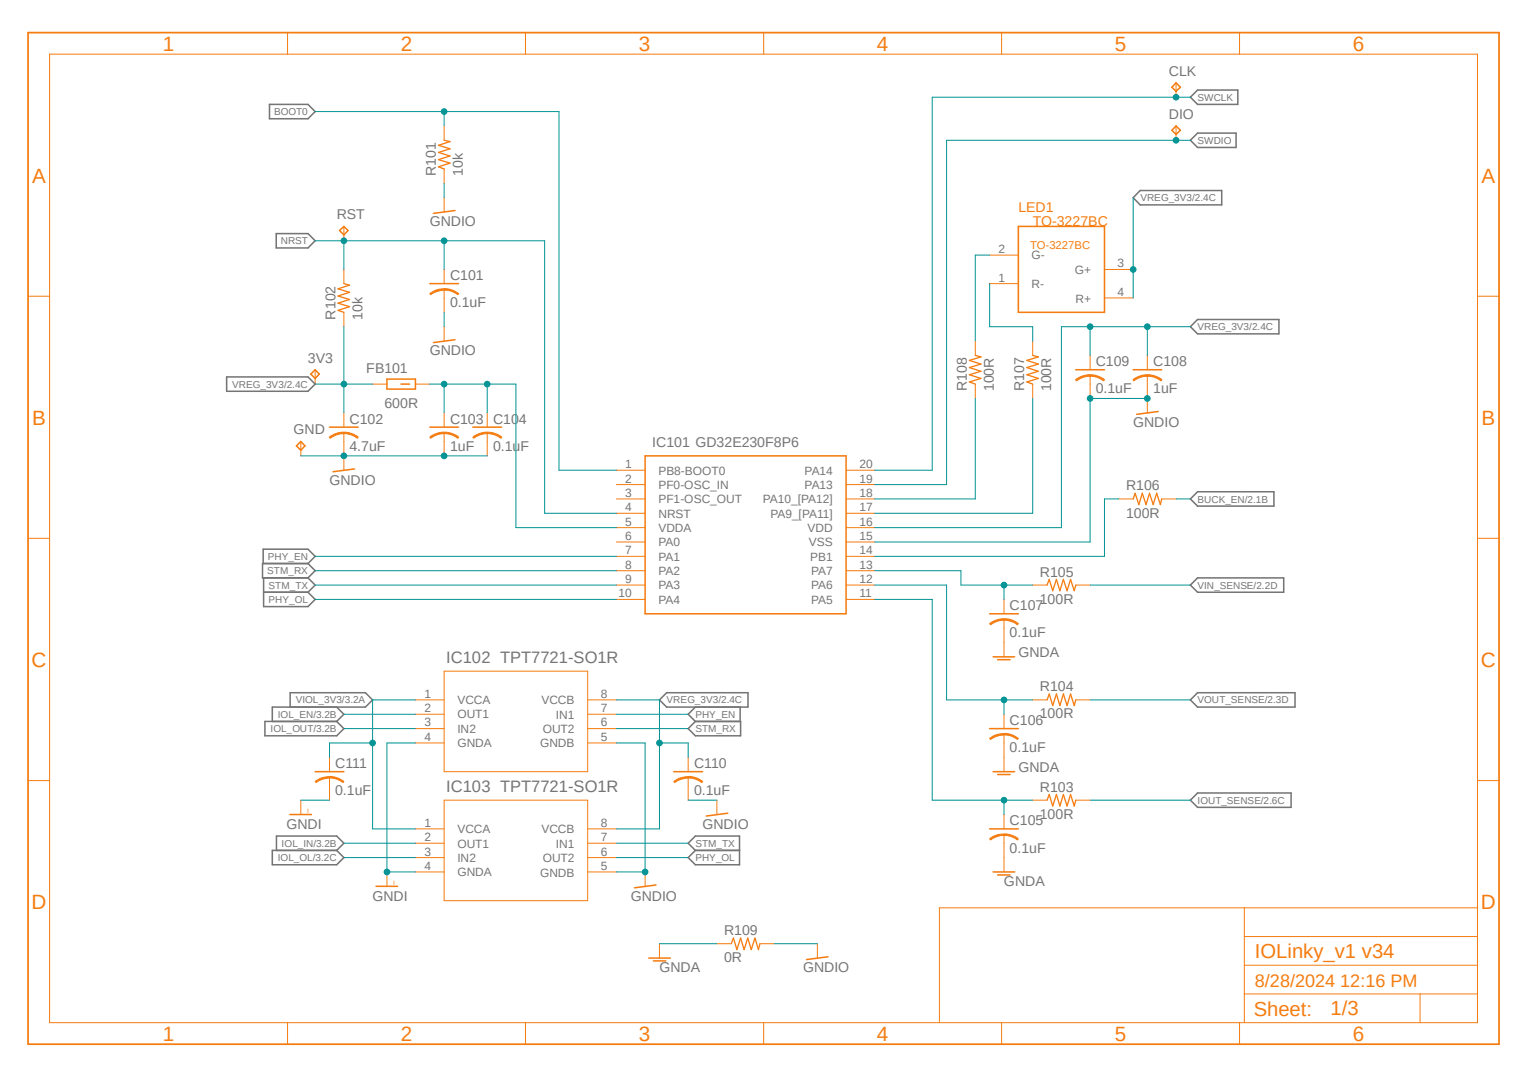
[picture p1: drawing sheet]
<svg xmlns="http://www.w3.org/2000/svg" width="297mm" height="210mm" viewBox="0 0 297 210" stroke-linecap="round" stroke-linejoin="round" font-family="sans-serif">
<path d="M4.9 6l287.2 197.9M292.1 6l-287.2 197.9" fill="none" stroke="#fff" stroke-width=".19"/>
<g fill="none" stroke="#757575" stroke-width=".3">
<path d="M231.7 18.9l1.4-1.4h7.8v2.8h-7.8zM52.5 20.3h7.4l1.4 1.4-1.4 1.4h-7.4zM221.9 37.1h15.9v2.8h-15.9l-1.3-1.4zM231.7 27.3l1.4-1.4h7.5v2.8h-7.5zM53.8 45.5h6.1l1.4 1.4-1.4 1.4h-6.1zM44.1 73.4h15.8l1.4 1.4-1.4 1.4h-15.8zM231.7 63.6l1.4-1.4h15.8v2.8h-15.8zM231.7 97.1l1.4-1.4h14.8v2.8h-14.8zM51.2 109.7v-2.8h8.7l1.4 1.4-1.4 1.4M51.3 115.3h8.6M51.3 112.5v5.6h8.6l1.4-1.4-1.4-1.4M59.9 112.5l1.4 1.4-1.4 1.4"/>
<path d="M59.9 109.7h-8.8v2.8h8.8M59.9 109.7l1.4 1.4-1.4 1.4M231.7 113.9l1.4-1.4h16.8v2.8h-16.8zM56.5 137.6v-2.8h14.6l1.4 1.4-1.4 1.4h-18.1v2.8M65.5 137.6l1.4 1.4-1.4 1.4M129.8 134.8h15.8v2.8h-15.8l-1.4-1.4zM135.3 137.6l-1.4 1.4 1.4 1.4M144.1 137.6v2.8M231.7 136.2l1.4-1.4h19v2.8h-19zM51.6 140.4h13.9l1.4 1.4-1.4 1.4h-13.9zM135.3 140.4h8.8v2.8h-8.8l-1.4-1.4zM231.7 155.7l1.4-1.4h18.2v2.8h-18.2z"/>
<path d="M53 165.5h12.5l1.4 1.4-1.4 1.4h-12.5zM53.8 165.5v-2.8h11.7l1.4 1.4-1.4 1.4M135.3 162.7h8.6v5.6h-8.6l-1.4-1.4 1.4-1.4-1.4-1.4zM135.3 165.5h8.6"/>
</g>
<g fill="none" stroke="#f57c10" stroke-width=".19">
<path d="M9.7 10.5h277.9v188.6h-277.9zM56 6.3v4.2M102.3 6.3v4.2M148.6 6.3v4.2M194.9 6.3v4.2M241.3 6.3v4.2M86.4 24.5v2.8M86.4 32.9v2.8M5.5 57.7h4.2M86.4 56.3v1.7M287.6 57.7h4.2M72.5 74.8h2.8"/>
<path d="M80.9 74.8h2.8M120 91.5h5.6M120 94.3h5.6M120 97.1h5.6M120 99.9h5.6M164.7 91.5h5.6M164.7 94.3h5.6M164.7 97.1h5.6M164.7 99.9h5.6M5.5 104.8h4.2M120 102.7h5.6M120 105.5h5.6"/>
<path d="M120 108.3h5.6M120 111.1h5.6M120 113.9h5.6M120 116.7h5.6M164.7 102.7h5.6M164.7 105.5h5.6M164.7 108.3h5.6M164.7 111.1h5.6M164.7 113.9h5.6M164.7 116.7h5.6M287.6 104.8h4.2M5.5 151.9h4.2"/>
<path d="M287.6 151.9h4.2M242.2 176.7v22.4M287.6 176.7h-104.8v22.4M56 199.1v4.1M102.3 199.1v4.1M148.6 199.1v4.1M194.9 199.1v4.1M241.3 199.1v4.1M242.2 193.5h45.4M242.2 187.9h45.4M242.2 182.3h45.4M276.4 193.5v5.6"/>
</g>
<path d="M5.5 6.3h286.3v196.9h-286.3z" fill="none" stroke="#f57c10" stroke-width=".34"/>
<path d="M83.7 55.2h5.5M75.3 73.8h5.6v1.9h-5.6zM78.1 74.8h1.6M125.6 88.7h39.1v30.8h-39.1z" fill="none" stroke="#f57c10" stroke-width=".3"/>
<path d="M86.4 27.3l1.2 .3-2.3 .7 2.3 .7-2.3 .7 2.3 .7-2.3 .7 2.3 .6-2.3 .8 1.1 .4" fill="none" stroke="#f57c10" stroke-width=".25"/>
<path d="M86.4 56.2a4.3 4.3 0 0 1 2.9 1l-.2 .2a4 4 0 0 0-2.7-.9z" fill-rule="evenodd" fill="#f57c10"/>
<path d="M86.4 56.2a4.3 4.3 0 0 1 2.9 1l-.2 .2a4 4 0 0 0-2.7-.9z" fill="none" stroke="#f57c10" stroke-width=".19"/>
<path d="M83.7 57.2a4.1 4.1 0 0 1 2.7-1v.3a5 5 0 0 0-2.6 .9z" fill-rule="evenodd" fill="#f57c10"/>
<path d="M66.9 52.5v2.7M83.7 57.2a4.1 4.1 0 0 1 2.7-1v.3a5 5 0 0 0-2.6 .9zM86.4 52.5v2.7M86.4 58v2.8M66.9 60.8v2.8M66.9 84.3v1.6" fill="none" stroke="#f57c10" stroke-width=".19"/>
<path d="M66.9 55.2l1.1 .3-2.2 .7 2.2 .7-2.2 .7 2.2 .7-2.2 .7 2.2 .7-2.2 .7 1.1 .4" fill="none" stroke="#f57c10" stroke-width=".25"/>
<path d="M64.1 83.1h5.6" fill="none" stroke="#f57c10" stroke-width=".3"/>
<path d="M66.9 84.1a4.3 4.3 0 0 1 2.8 1l-.1 .2a4.4 4.4 0 0 0-2.7-.9z" fill-rule="evenodd" fill="#f57c10"/>
<path d="M66.9 84.1a4.3 4.3 0 0 1 2.8 1l-.1 .2a4.4 4.4 0 0 0-2.7-.9z" fill="none" stroke="#f57c10" stroke-width=".19"/>
<path d="M64.1 85.1a4.4 4.4 0 0 1 2.8-1v.3a4.2 4.2 0 0 0-2.6 .9z" fill-rule="evenodd" fill="#f57c10"/>
<path d="M64.1 85.1a4.4 4.4 0 0 1 2.8-1v.3a4.2 4.2 0 0 0-2.6 .9zM66.9 80.3v2.8M66.9 85.9v2.8M86.4 84.3v1.6" fill="none" stroke="#f57c10" stroke-width=".19"/>
<path d="M83.7 83.1h5.5" fill="none" stroke="#f57c10" stroke-width=".3"/>
<path d="M86.4 84.1a4.3 4.3 0 0 1 2.9 1l-.2 .2a4.4 4.4 0 0 0-2.7-.9z" fill-rule="evenodd" fill="#f57c10"/>
<path d="M86.4 84.1a4.3 4.3 0 0 1 2.9 1l-.2 .2a4.4 4.4 0 0 0-2.7-.9z" fill="none" stroke="#f57c10" stroke-width=".19"/>
<path d="M83.7 85.1a4.4 4.4 0 0 1 2.7-1v.3a4.2 4.2 0 0 0-2.6 .9z" fill-rule="evenodd" fill="#f57c10"/>
<path d="M83.7 85.1a4.4 4.4 0 0 1 2.7-1v.3a4.2 4.2 0 0 0-2.6 .9zM86.4 80.3v2.8M86.4 85.9v2.8M195.4 162.5v1.6" fill="none" stroke="#f57c10" stroke-width=".19"/>
<path d="M192.6 161.3h5.6" fill="none" stroke="#f57c10" stroke-width=".3"/>
<path d="M195.4 162.3a4.3 4.3 0 0 1 2.8 1l-.2 .2a4 4 0 0 0-2.6-.9z" fill-rule="evenodd" fill="#f57c10"/>
<path d="M195.4 162.3a4.3 4.3 0 0 1 2.8 1l-.2 .2a4 4 0 0 0-2.6-.9z" fill="none" stroke="#f57c10" stroke-width=".19"/>
<path d="M192.6 163.3a3.9 3.9 0 0 1 2.8-1v.3a4.7 4.7 0 0 0-2.6 .9z" fill-rule="evenodd" fill="#f57c10"/>
<path d="M195.4 142.9v1.7M195.4 158.5v2.8M201 155.7h2.8M209.4 155.7h2.8M192.6 163.3a3.9 3.9 0 0 1 2.8-1v.3a4.7 4.7 0 0 0-2.6 .9zM195.4 164.1v2.8" fill="none" stroke="#f57c10" stroke-width=".19"/>
<path d="M203.8 155.7l.4-1.1 .7 2.3 .7-2.3 .7 2.3 .7-2.3 .7 2.3 .7-2.3 .7 2.3 .3-1.2" fill="none" stroke="#f57c10" stroke-width=".25"/>
<path d="M192.6 141.8h5.6" fill="none" stroke="#f57c10" stroke-width=".3"/>
<path d="M195.4 142.7a4.3 4.3 0 0 1 2.8 1l-.2 .2a4 4 0 0 0-2.6-.9z" fill-rule="evenodd" fill="#f57c10"/>
<path d="M195.4 142.7a4.3 4.3 0 0 1 2.8 1l-.2 .2a4 4 0 0 0-2.6-.9z" fill="none" stroke="#f57c10" stroke-width=".19"/>
<path d="M192.6 143.7a3.9 3.9 0 0 1 2.8-.9v.2a4.7 4.7 0 0 0-2.6 .9z" fill-rule="evenodd" fill="#f57c10"/>
<path d="M195.4 120.6v1.7M195.4 139v2.8M201 136.2h2.8M209.4 136.2h2.8M192.6 143.7a3.9 3.9 0 0 1 2.8-.9v.2a4.7 4.7 0 0 0-2.6 .9zM195.4 144.6v2.8" fill="none" stroke="#f57c10" stroke-width=".19"/>
<path d="M203.8 136.2l.4-1.1 .7 2.2 .7-2.2 .7 2.2 .7-2.2 .7 2.2 .7-2.2 .7 2.2 .3-1.1" fill="none" stroke="#f57c10" stroke-width=".25"/>
<path d="M192.6 119.5h5.6" fill="none" stroke="#f57c10" stroke-width=".3"/>
<path d="M195.4 120.4a3.9 3.9 0 0 1 2.8 1l-.2 .2a4.4 4.4 0 0 0-2.6-.9z" fill-rule="evenodd" fill="#f57c10"/>
<path d="M195.4 120.4a3.9 3.9 0 0 1 2.8 1l-.2 .2a4.4 4.4 0 0 0-2.6-.9z" fill="none" stroke="#f57c10" stroke-width=".19"/>
<path d="M192.6 121.4a4.5 4.5 0 0 1 2.8-1v.3a4 4 0 0 0-2.6 .9z" fill-rule="evenodd" fill="#f57c10"/>
<path d="M94.8 84.3v1.6M195.4 116.7v2.8M201 113.9h2.8M209.4 113.9h2.8M192.6 121.4a4.5 4.5 0 0 1 2.8-1v.3a4 4 0 0 0-2.6 .9zM195.4 122.3v2.8" fill="none" stroke="#f57c10" stroke-width=".19"/>
<path d="M203.8 113.9l.4-1.1 .7 2.2 .7-2.2 .7 2.2 .7-2.2 .7 2.2 .7-2.2 .7 2.2 .3-1.1" fill="none" stroke="#f57c10" stroke-width=".25"/>
<path d="M92 83.1h5.6" fill="none" stroke="#f57c10" stroke-width=".3"/>
<path d="M94.8 84.1a4.3 4.3 0 0 1 2.9 1l-.2 .2a4.6 4.6 0 0 0-2.7-.9z" fill-rule="evenodd" fill="#f57c10"/>
<path d="M94.8 84.1a4.3 4.3 0 0 1 2.9 1l-.2 .2a4.6 4.6 0 0 0-2.7-.9z" fill="none" stroke="#f57c10" stroke-width=".19"/>
<path d="M92 85.1a4.4 4.4 0 0 1 2.8-1v.3a4.2 4.2 0 0 0-2.6 .9z" fill-rule="evenodd" fill="#f57c10"/>
<path d="M192.6 55.2h5.6M192.6 49.7h5.6M215 58h5.6M215 52.5h5.6M189.8 66.4v2.8M189.8 74.8v2.8M201 66.4v2.8M201 74.8v2.8M212.2 73.1v1.7M92 85.1a4.4 4.4 0 0 1 2.8-1v.3a4.2 4.2 0 0 0-2.6 .9zM94.8 80.3v2.8M94.8 85.9v2.8" fill="none" stroke="#f57c10" stroke-width=".19"/>
<path d="M198.2 44.1h16.8v16.7h-16.8zM209.4 72h5.6" fill="none" stroke="#f57c10" stroke-width=".3"/>
<path d="M189.8 69.2l1.1 .3-2.2 .6 2.2 .8-2.2 .6 2.2 .8-2.2 .6 2.2 .8-2.2 .6 1.1 .5M201 69.2l1.1 .3-2.2 .6 2.2 .8-2.2 .6 2.2 .8-2.2 .6 2.2 .8-2.2 .6 1.1 .5" fill="none" stroke="#f57c10" stroke-width=".25"/>
<path d="M212.2 72.9a4.3 4.3 0 0 1 2.8 1l-.2 .2a4 4 0 0 0-2.6-.9z" fill-rule="evenodd" fill="#f57c10"/>
<path d="M212.2 72.9a4.3 4.3 0 0 1 2.8 1l-.2 .2a4 4 0 0 0-2.6-.9z" fill="none" stroke="#f57c10" stroke-width=".19"/>
<path d="M209.3 73.9a4.4 4.4 0 0 1 2.9-1v.3a4.2 4.2 0 0 0-2.7 .9z" fill-rule="evenodd" fill="#f57c10"/>
<path d="M209.3 73.9a4.4 4.4 0 0 1 2.9-1v.3a4.2 4.2 0 0 0-2.7 .9zM212.2 69.2v2.8M212.2 74.8v2.8M223.3 73.1v1.7" fill="none" stroke="#f57c10" stroke-width=".19"/>
<path d="M220.6 72h5.5" fill="none" stroke="#f57c10" stroke-width=".3"/>
<path d="M223.3 72.9a4.3 4.3 0 0 1 2.8 1l-.1 .2a4 4 0 0 0-2.7-.9z" fill-rule="evenodd" fill="#f57c10"/>
<path d="M223.3 72.9a4.3 4.3 0 0 1 2.8 1l-.1 .2a4 4 0 0 0-2.7-.9z" fill="none" stroke="#f57c10" stroke-width=".19"/>
<path d="M220.5 73.9a4.4 4.4 0 0 1 2.8-1v.3a4.2 4.2 0 0 0-2.6 .9z" fill-rule="evenodd" fill="#f57c10"/>
<g fill="none" stroke="#f57c10" stroke-width=".19">
<path d="M220.5 73.9a4.4 4.4 0 0 1 2.8-1v.3a4.2 4.2 0 0 0-2.6 .9zM223.3 69.2v2.8M223.3 74.8v5.5M66.9 88.7v2.8M217.8 97.1h2.8M226.1 97.1h2.8M80.9 136.2h5.5M80.9 139h5.5M86.4 130.6h28v19.6h-28zM114.4 136.2h5.6M114.4 139h5.6M195.4 125.1v2.7"/>
<path d="M80.9 141.8h5.5M80.9 144.6h5.5M86.4 155.7h28v19.6h-28zM114.4 141.8h5.6M114.4 144.6h5.6M133.9 151.3v1.7M195.4 147.4v2.8M75.3 169.7v2.8M80.9 161.3h5.5M80.9 164.1h5.5M80.9 166.9h5.5M80.9 169.7h5.5"/>
<path d="M114.4 161.3h5.6M114.4 164.1h5.6M114.4 166.9h5.6M114.4 169.7h5.6M125.6 169.7v2.8M195.4 166.9v2.8M128.4 183.7v2.8M139.5 183.7h2.8M147.9 183.7h2.8M159.1 183.7v2.8"/>
</g>
<g fill="none" stroke="#f57c10" stroke-width=".3">
<path d="M69 91.3l-4.2 .5M225.4 80.1l-4.2 .5M193.3 127.8h4.2M194.2 128.4h2.4M131.1 150.2h5.6M193.3 150.2h4.2M194.2 150.7h2.4M73.2 172.5h4.2M127.7 172.3l-4.2 .5M193.3 169.7h4.2M194.2 170.3h2.4M126.3 186.5h4.2"/>
<path d="M127.2 187h2.4M161.2 186.2l-4.2 .6"/>
</g>
<path d="M220.6 97.1l.3-1.1 .8 2.2 .6-2.2 .8 2.2 .6-2.2 .8 2.2 .6-2.2 .7 2.2 .3-1.1M142.3 183.7l.4-1.1 .7 2.2 .7-2.2 .7 2.2 .7-2.2 .7 2.2 .7-2.2 .7 2.2 .3-1.1" fill="none" stroke="#f57c10" stroke-width=".25"/>
<path d="M133.9 151.1a4.3 4.3 0 0 1 2.9 1l-.2 .2a4.2 4.2 0 0 0-2.7-.9z" fill-rule="evenodd" fill="#f57c10"/>
<path d="M133.9 151.1a4.3 4.3 0 0 1 2.9 1l-.2 .2a4.2 4.2 0 0 0-2.7-.9z" fill="none" stroke="#f57c10" stroke-width=".19"/>
<path d="M131.1 152.1a4.1 4.1 0 0 1 2.8-.9v.2a4.7 4.7 0 0 0-2.6 .9z" fill-rule="evenodd" fill="#f57c10"/>
<path d="M64.1 151.3v1.7M131.1 152.1a4.1 4.1 0 0 1 2.8-.9v.2a4.7 4.7 0 0 0-2.6 .9zM133.9 147.4v2.8M133.9 153v2.7" fill="none" stroke="#f57c10" stroke-width=".19"/>
<path d="M61.3 150.2h5.6" fill="none" stroke="#f57c10" stroke-width=".3"/>
<path d="M64.1 151.1a4.3 4.3 0 0 1 2.8 1l-.1 .2a4 4 0 0 0-2.7-.9z" fill-rule="evenodd" fill="#f57c10"/>
<path d="M64.1 151.1a4.3 4.3 0 0 1 2.8 1l-.1 .2a4 4 0 0 0-2.7-.9z" fill="none" stroke="#f57c10" stroke-width=".19"/>
<path d="M61.3 152.1a3.9 3.9 0 0 1 2.8-.9v.2a4.7 4.7 0 0 0-2.6 .9z" fill-rule="evenodd" fill="#f57c10"/>
<path d="M228.9 16.1v2.8M86.4 38.5v2.8M228.9 24.5v2.8M66.9 44.1v2.8M61.3 72v2.8M86.4 63.6v2.8M58.5 85.9v2.8M58.5 155.7v2.8M61.3 152.1a3.9 3.9 0 0 1 2.8-.9v.2a4.7 4.7 0 0 0-2.6 .9zM64.1 147.4v2.8M64.1 153v2.7M139.5 155.7v2.8" fill="none" stroke="#f57c10" stroke-width=".19"/>
<path d="M228.9 16.1l.8 .9-.8 .8-.8-.8zM228.9 24.5l.8 .9-.8 .8-.8-.8zM66.1 44.9l.8-.8 .8 .8-.8 .8zM88.6 41l-4.2 .5M61.3 72l.8 .8-.8 .9-.8-.9zM88.6 66.1l-4.2 .6M58.5 85.9l.9 .9-.9 .8-.8-.8zM56.4 158.5h4.2M141.6 158.3l-4.1 .5" fill="none" stroke="#f57c10" stroke-width=".3"/>
<path d="M61.3 113.9h58.7M61.3 111.1h58.7M61.3 108.3h58.7M170.3 116.7h11.1v39h19.6M120 139h13.9M120 141.8h13.9M120 164.1h13.9" fill="none" stroke="#009292" stroke-width=".19"/>
<circle cx="195.4" cy="155.7" r=".55" fill="#009292"/>
<g fill="none" stroke="#009292" stroke-width=".19">
<path d="M170.3 113.9h13.9v22.3h16.8M195.4 136.2v2.8M195.4 155.7v2.8"/>
<circle cx="195.4" cy="155.7" r=".55"/>
</g>
<circle cx="195.4" cy="136.2" r=".55" fill="#009292"/>
<g fill="none" stroke="#009292" stroke-width=".19">
<path d="M170.3 111.1h16.7v2.8h14M195.4 113.9v2.8"/>
<circle cx="195.4" cy="136.2" r=".55"/>
</g>
<circle cx="195.4" cy="113.9" r=".55" fill="#009292"/>
<g fill="none" stroke="#009292" stroke-width=".19">
<path d="M231.7 18.9h-50.3v72.6h-11.1M189.8 77.6v19.5h-19.5M201 77.6v22.3h-30.7M217.8 97.1h-2.8v11.2h-44.7"/>
<circle cx="195.4" cy="113.9" r=".55"/>
</g>
<circle cx="228.9" cy="18.9" r=".55" fill="#009292"/>
<g fill="none" stroke="#009292" stroke-width=".19">
<path d="M231.7 27.3h-47.5v67h-13.9"/>
<circle cx="228.9" cy="18.9" r=".55"/>
</g>
<circle cx="228.9" cy="27.3" r=".55" fill="#009292"/>
<g fill="none" stroke="#009292" stroke-width=".19">
<path d="M61.3 21.7h47.5v69.8h11.2M86.4 21.7v2.8"/>
<circle cx="228.9" cy="27.3" r=".55"/>
</g>
<circle cx="86.4" cy="21.7" r=".55" fill="#009292"/>
<g fill="none" stroke="#009292" stroke-width=".19">
<path d="M61.3 46.9h44.7v53h14M66.9 46.9v5.6M86.4 46.9v5.6"/>
<circle cx="86.4" cy="21.7" r=".55"/>
</g>
<circle cx="86.4" cy="46.9" r=".55" fill="#009292"/>
<circle cx="86.4" cy="46.9" r=".55" fill="none" stroke="#009292" stroke-width=".19"/>
<circle cx="66.9" cy="46.9" r=".55" fill="#009292"/>
<g fill="none" stroke="#009292" stroke-width=".19">
<path d="M83.7 74.8h16.7v27.9h19.6M86.4 74.8v5.5"/>
<circle cx="66.9" cy="46.9" r=".55"/>
</g>
<circle cx="86.4" cy="74.8" r=".55" fill="#009292"/>
<circle cx="86.4" cy="74.8" r=".55" fill="none" stroke="#009292" stroke-width=".19"/>
<circle cx="94.8" cy="74.8" r=".55" fill="#009292"/>
<g fill="none" stroke="#009292" stroke-width=".19">
<path d="M61.3 74.8h11.2M66.9 63.6v11.2M94.8 74.8v5.5"/>
<circle cx="94.8" cy="74.8" r=".55"/>
</g>
<circle cx="66.9" cy="74.8" r=".55" fill="#009292"/>
<g fill="none" stroke="#009292" stroke-width=".19">
<path d="M220.6 38.5v19.5M66.9 74.8v5.5"/>
<circle cx="66.9" cy="74.8" r=".55"/>
</g>
<circle cx="220.6" cy="52.5" r=".55" fill="#009292"/>
<g fill="none" stroke="#009292" stroke-width=".19">
<path d="M212.2 63.6v5.6M231.7 63.6h-25.1v39.1h-36.3"/>
<circle cx="220.6" cy="52.5" r=".55"/>
</g>
<circle cx="212.2" cy="63.6" r=".55" fill="#009292"/>
<g fill="none" stroke="#009292" stroke-width=".19">
<path d="M223.3 63.6v5.6"/>
<circle cx="212.2" cy="63.6" r=".55"/>
</g>
<circle cx="223.3" cy="63.6" r=".55" fill="#009292"/>
<g fill="none" stroke="#009292" stroke-width=".19">
<path d="M120 136.2h8.4v25.1h-8.4"/>
<circle cx="223.3" cy="63.6" r=".55"/>
</g>
<circle cx="128.4" cy="144.6" r=".55" fill="#009292"/>
<g fill="none" stroke="#009292" stroke-width=".19">
<path d="M66.9 88.7h27.9M128.4 144.6h5.5v2.8"/>
<circle cx="128.4" cy="144.6" r=".55"/>
</g>
<circle cx="86.4" cy="88.7" r=".55" fill="#009292"/>
<circle cx="86.4" cy="88.7" r=".55" fill="none" stroke="#009292" stroke-width=".19"/>
<circle cx="66.9" cy="88.7" r=".55" fill="#009292"/>
<g fill="none" stroke="#009292" stroke-width=".19">
<path d="M223.3 77.6h-11.1v27.9h-41.9M58.5 88.7h8.4"/>
<circle cx="66.9" cy="88.7" r=".55"/>
</g>
<circle cx="212.2" cy="77.6" r=".55" fill="#009292"/>
<circle cx="212.2" cy="77.6" r=".55" fill="none" stroke="#009292" stroke-width=".19"/>
<circle cx="223.3" cy="77.6" r=".55" fill="#009292"/>
<g fill="none" stroke="#009292" stroke-width=".19">
<path d="M120 144.6h5.6v25.1h-5.6M150.7 183.7h8.4"/>
<circle cx="223.3" cy="77.6" r=".55"/>
</g>
<circle cx="125.6" cy="169.7" r=".55" fill="#009292"/>
<g fill="none" stroke="#009292" stroke-width=".19">
<path d="M86.4 35.7v2.8M192.6 49.7h-2.8v16.7M192.6 55.2v8.4h8.4v2.8M86.4 60.8v2.8M228.9 97.1h2.8M212.2 113.9h19.5M80.9 136.2h-8.4v25.1h8.4M212.2 136.2h19.5M72.5 144.6h-8.4v2.8M133.9 155.7h5.6M212.2 155.7h19.5M128.4 183.7h11.1"/>
<circle cx="125.6" cy="169.7" r=".55"/>
</g>
<circle cx="72.5" cy="144.6" r=".55" fill="#009292"/>
<g fill="none" stroke="#009292" stroke-width=".19">
<path d="M80.9 144.6h-5.6v25.1h5.6"/>
<circle cx="72.5" cy="144.6" r=".55"/>
</g>
<circle cx="75.3" cy="169.7" r=".55" fill="#009292"/>
<g fill="none" stroke="#009292" stroke-width=".19">
<path d="M61.3 116.7h58.7M66.9 139h14M58.5 155.7h5.6M66.9 141.8h14M66.9 164.1h14M66.9 166.9h14M120 166.9h13.9"/>
<circle cx="75.3" cy="169.7" r=".55"/>
</g>
<g font-size="4" fill="#f57c10">
<text x="31.7" y="9.9">1</text>
<text x="78" y="9.9">2</text>
<text x="124.3" y="9.9">3</text>
<text x="170.7" y="9.9">4</text>
<text x="217" y="9.9">5</text>
<text x="263.3" y="9.9">6</text>
<text x="6.3" y="35.6">A</text>
<text x="288.4" y="35.6">A</text>
<text x="6.3" y="82.7">B</text>
<text x="288.4" y="82.7">B</text>
<text x="6.1" y="129.8">C</text>
<text x="288.3" y="129.8">C</text>
<text x="6.1" y="176.9">D</text>
<text x="288.3" y="176.9">D</text>
<text x="31.7" y="202.6">1</text>
<text x="78" y="202.6">2</text>
<text x="124.3" y="202.6">3</text>
<text x="170.7" y="202.6">4</text>
<text x="217" y="202.6">5</text>
<text x="263.3" y="202.6">6</text>
</g>
<g font-size="3.9" fill="#f57c10">
<text x="244.3" y="186.5">IOLinky_v1 v34</text>
<text x="244" y="197.8">Sheet:</text>
<text x="259" y="197.7">1/3</text>
</g>
<text font-size="3.5" fill="#f57c10" x="244.3" y="192.1">8/28/2024 12:16 PM</text>
<g font-size="3.2" fill="#757575">
<text x="86.9" y="129">IC102 TPT7721-SO1R</text>
<text x="86.9" y="154.1">IC103 TPT7721-SO1R</text>
</g>
<g font-size="2.8" fill="#757575">
<text x="227.5" y="14.7">CLK</text>
<text x="227.5" y="23.1">DIO</text>
<text x="84.8" y="34.3" transform="rotate(-90 84.8 34.3)">R101</text>
<text x="90.1" y="34.3" transform="rotate(-90 90.1 34.3)">10k</text>
<text x="65.5" y="42.7">RST</text>
<text x="83.6" y="44.1">GNDIO</text>
<text x="87.6" y="59.8">0.1uF</text>
<text x="87.6" y="54.5">C101</text>
<text x="65.3" y="62.2" transform="rotate(-90 65.3 62.2)">R102</text>
<text x="70.5" y="62.2" transform="rotate(-90 70.5 62.2)">10k</text>
<text x="59.9" y="70.6">3V3</text>
<text x="83.6" y="69.2">GNDIO</text>
<text x="213.3" y="71.3">C109</text>
<text x="224.4" y="71.3">C108</text>
<text x="71.3" y="72.7">FB101</text>
<text x="188.2" y="76.2" transform="rotate(-90 188.2 76.2)">R108</text>
<text x="193.5" y="76.2" transform="rotate(-90 193.5 76.2)">100R</text>
<text x="199.3" y="76.2" transform="rotate(-90 199.3 76.2)">R107</text>
<text x="204.6" y="76.2" transform="rotate(-90 204.6 76.2)">100R</text>
<text x="213.3" y="76.6">0.1uF</text>
<text x="224.4" y="76.6">1uF</text>
<text x="68" y="82.5">C102</text>
<text x="74.8" y="79.4">600R</text>
<text x="87.6" y="82.5">C103</text>
<text x="96" y="82.5">C104</text>
<text x="220.6" y="83.1">GNDIO</text>
<text x="57.1" y="84.5">GND</text>
<text x="68" y="87.8">4.7uF</text>
<text x="87.6" y="87.8">1uF</text>
<text x="96" y="87.8">0.1uF</text>
<text x="127" y="86.9">IC101 GD32E230F8P6</text>
<text x="64.1" y="94.3">GNDIO</text>
<text x="219.2" y="95.5">R106</text>
<text x="219.2" y="100.8">100R</text>
<text x="202.4" y="112.2">R105</text>
<text x="196.5" y="118.7">C107</text>
<text x="202.4" y="117.5">100R</text>
<text x="196.5" y="124.1">0.1uF</text>
<text x="198.2" y="127.8">GNDA</text>
<text x="202.4" y="134.6">R104</text>
<text x="196.5" y="141.1">C106</text>
<text x="202.4" y="139.8">100R</text>
<text x="65.2" y="149.5">C111</text>
<text x="135.1" y="149.5">C110</text>
<text x="196.5" y="146.4">0.1uF</text>
<text x="65.2" y="154.8">0.1uF</text>
<text x="135.1" y="154.8">0.1uF</text>
<text x="198.2" y="150.2">GNDA</text>
<text x="202.4" y="154.1">R103</text>
<text x="55.8" y="161.3">GNDI</text>
<text x="136.7" y="161.3">GNDIO</text>
<text x="196.5" y="160.7">C105</text>
<text x="202.4" y="159.4">100R</text>
<text x="196.5" y="165.9">0.1uF</text>
<text x="195.4" y="172.5">GNDA</text>
<text x="72.5" y="175.3">GNDI</text>
<text x="122.8" y="175.3">GNDIO</text>
<text x="140.9" y="182">R109</text>
<text x="128.4" y="189.3">GNDA</text>
<text x="140.9" y="187.3">0R</text>
<text x="156.3" y="189.3">GNDIO</text>
</g>
<g font-size="2.8" fill="#f57c10">
<text x="198.2" y="41.3">LED1</text>
<text x="201" y="44.1">TO-3227BC</text>
</g>
<g font-size="2.3" fill="#757575">
<text x="194.3" y="49.2">2</text>
<text x="200.7" y="50.5">G-</text>
<text x="209.2" y="53.3">G+</text>
<text x="217.5" y="52">3</text>
<text x="194.3" y="54.8">1</text>
<text x="200.7" y="56.1">R-</text>
<text x="209.3" y="58.9">R+</text>
<text x="217.5" y="57.6">4</text>
<text x="121.7" y="91.1">1</text>
<text x="121.7" y="93.9">2</text>
<text x="128.1" y="92.4">PB8-BOOT0</text>
<text x="128.1" y="95.2">PF0-OSC_IN</text>
<text x="156.6" y="92.4">PA14</text>
<text x="156.6" y="95.2">PA13</text>
<text x="167.3" y="91.1">20</text>
<text x="167.3" y="93.9">19</text>
<text x="121.7" y="96.7">3</text>
<text x="121.7" y="99.5">4</text>
<text x="128.1" y="98">PF1-OSC_OUT</text>
<text x="128.1" y="100.8">NRST</text>
<text x="148.5" y="98">PA10_[PA12]</text>
<text x="149.9" y="100.8">PA9_[PA11]</text>
<text x="167.3" y="96.7">18</text>
<text x="167.3" y="99.5">17</text>
<text x="121.7" y="102.3">5</text>
<text x="121.7" y="105.1">6</text>
<text x="121.7" y="107.9">7</text>
<text x="128.1" y="103.5">VDDA</text>
<text x="128.1" y="106.3">PA0</text>
<text x="157.2" y="103.5">VDD</text>
<text x="157.4" y="106.3">VSS</text>
<text x="167.3" y="102.3">16</text>
<text x="167.3" y="105.1">15</text>
<text x="167.3" y="107.9">14</text>
<text x="121.7" y="110.7">8</text>
<text x="121.7" y="113.5">9</text>
<text x="128.1" y="109.1">PA1</text>
<text x="128.1" y="111.9">PA2</text>
<text x="157.7" y="109.1">PB1</text>
<text x="157.9" y="111.9">PA7</text>
<text x="167.3" y="110.7">13</text>
<text x="167.3" y="113.5">12</text>
<text x="120.4" y="116.3">10</text>
<text x="128.1" y="114.7">PA3</text>
<text x="128.1" y="117.5">PA4</text>
<text x="157.9" y="114.7">PA6</text>
<text x="157.9" y="117.5">PA5</text>
<text x="167.3" y="116.3">11</text>
<text x="82.6" y="135.8">1</text>
<text x="89" y="137">VCCA</text>
<text x="105.4" y="137.1">VCCB</text>
<text x="117" y="135.8">8</text>
<text x="82.6" y="138.6">2</text>
<text x="82.6" y="141.4">3</text>
<text x="89" y="139.8">OUT1</text>
<text x="89" y="142.6">IN2</text>
<text x="105.6" y="142.7">OUT2</text>
<text x="108.2" y="139.9">IN1</text>
<text x="117" y="141.4">6</text>
<text x="117" y="138.6">7</text>
<text x="82.6" y="144.2">4</text>
<text x="89" y="145.4">GNDA</text>
<text x="105.1" y="145.5">GNDB</text>
<text x="117" y="144.2">5</text>
<text x="82.6" y="161">1</text>
<text x="117" y="161">8</text>
<text x="82.6" y="163.7">2</text>
<text x="82.6" y="166.5">3</text>
<text x="89" y="162.2">VCCA</text>
<text x="89" y="165">OUT1</text>
<text x="89" y="167.8">IN2</text>
<text x="105.4" y="162.2">VCCB</text>
<text x="105.6" y="167.8">OUT2</text>
<text x="108.2" y="165">IN1</text>
<text x="117" y="166.5">6</text>
<text x="117" y="163.7">7</text>
<text x="82.6" y="169.3">4</text>
<text x="89" y="170.6">GNDA</text>
<text x="105.1" y="170.6">GNDB</text>
<text x="117" y="169.3">5</text>
</g>
<text font-size="2.2" fill="#f57c10" x="200.5" y="48.4">TO-3227BC</text>
<g font-size="1.9" fill="#757575">
<text x="53.3" y="22.4">BOOT0</text>
<text x="233.1" y="19.6">SWCLK</text>
<text x="233.1" y="28">SWDIO</text>
<text x="222" y="39.2">VREG_3V3/2.4C</text>
<text x="54.7" y="47.5">NRST</text>
<text x="233.1" y="64.3">VREG_3V3/2.4C</text>
<text x="45.2" y="75.5">VREG_3V3/2.4C</text>
<text x="233.1" y="97.8">BUCK_EN/2.1B</text>
<text x="52" y="111.8">STM_RX</text>
<text x="52.2" y="109">PHY_EN</text>
<text x="52.3" y="114.6">STM_TX</text>
<text x="52.3" y="117.3">PHY_OL</text>
<text x="233.1" y="114.6">VIN_SENSE/2.2D</text>
<text x="57.6" y="136.9">VIOL_3V3/3.2A</text>
<text x="129.8" y="136.9">VREG_3V3/2.4C</text>
<text x="233.1" y="136.9">VOUT_SENSE/2.3D</text>
<text x="52.7" y="142.5">IOL_OUT/3.2B</text>
<text x="54.1" y="139.7">IOL_EN/3.2B</text>
<text x="135.3" y="142.5">STM_RX</text>
<text x="135.3" y="139.7">PHY_EN</text>
<text x="233.1" y="156.5">IOUT_SENSE/2.6C</text>
<text x="54.1" y="167.6">IOL_OL/3.2C</text>
<text x="54.8" y="164.8">IOL_IN/3.2B</text>
<text x="135.3" y="164.8">STM_TX</text>
<text x="135.3" y="167.6">PHY_OL</text>
</g>
<g font-size="1.2" fill="#f57c10">
<text x="59.8" y="158.3">I</text>
<text x="76.5" y="172.3">I</text>
</g>
</svg>
